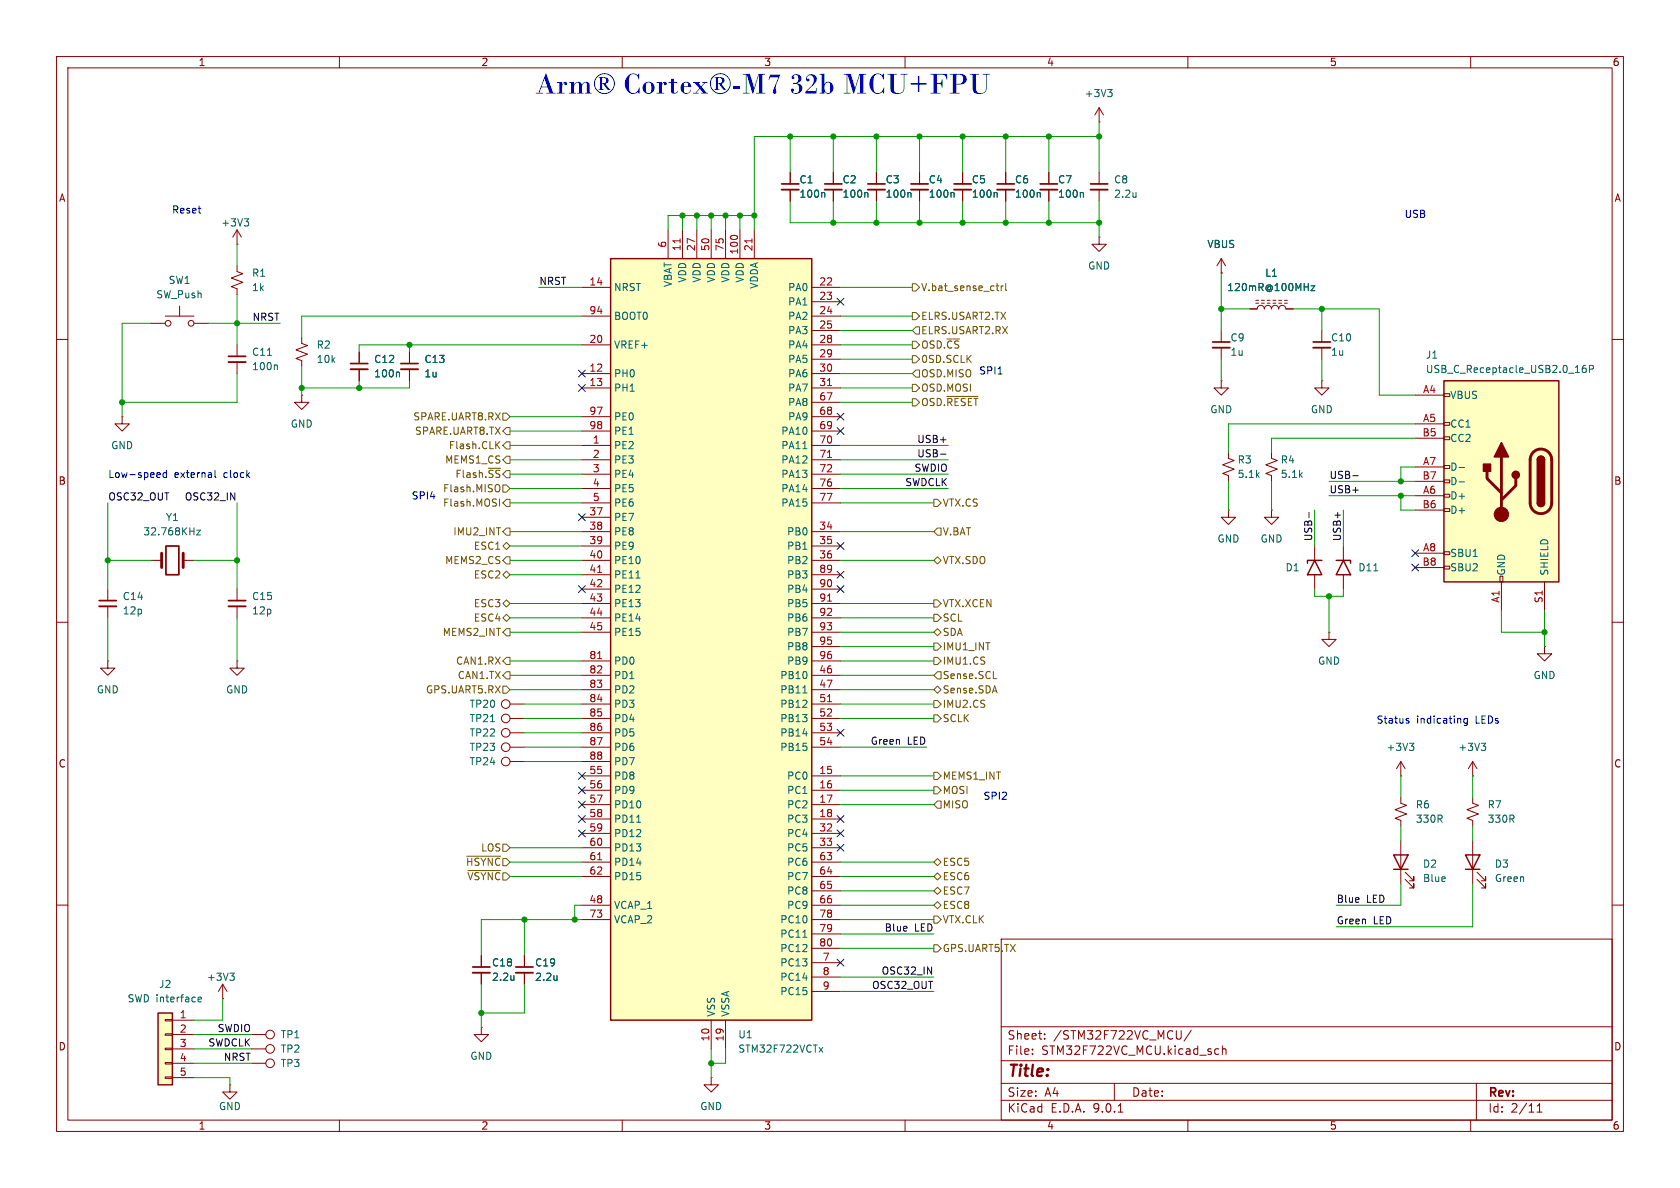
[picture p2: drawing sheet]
<svg xmlns="http://www.w3.org/2000/svg" width="297mm" height="210mm" viewBox="0 0 297 210" stroke-linecap="round" stroke-linejoin="round" font-family="sans-serif">
<g fill="none" stroke="#840000" stroke-width=".18">
<path d="M10 10h277v190h-277zM12 12h273v186h-273zM60 10v2M110 10v2M160 10v2M210 10v2M260 10v2M215.9 58.4v2.1M10 60h2M53.3 69.9v1.2h1.3l-1.3 1.3-1.2-1.3h1.2M53.3 69.9h.1M63.5 62.2v2.1"/>
<path d="M63.5 65.3v2M72.4 62.2v2.1M72.4 65.3v2M215.9 67.3v1.3h1.3l-1.3 1.3-1.3-1.3h1.3M215.9 67.3h.1M215.9 61.5v2M285 60h2M10 110h2M273 114.3v1.3h1.3l-1.3 1.2-1.2-1.2h1.2M273 114.3h.1M285 110h2M260.3 141v1l1.1 .4-2.1 .7 2.1 .8-2.1 .8 1 .3v1.1"/>
<path d="M260.3 148.6v7.6M261.1 155.4l1.5 1.6v-.8v.8h-.7M261.1 154.2l1.5 1.5v-.8v.8h-.7M10 160h2M177 166h108v32h-108zM285 160h2M44.4 185.4h2.6M60 198v2M110 198v2M160 198v2M177 194.5h108M177 191.5h108"/>
<path d="M177 187.5h108M177 181.5h108M182.5 186.3v.1M182.5 185.5v.1M184.7 183.6v.1M184.7 182.8v.1M197 191.5v3M197.7 196.6h.8M208.8 182.2v1.2l-.1 .2-.5 .1M210 198v2M210.6 182.1l-1.3 2M214.8 186.3l.2 .1 .5-.1"/>
<path d="M215.5 185.5l-.5-.1-.2 .1M216.1 185.5l.2-.1 .4 .1v.9M216.1 184.9v1.5M260 198v2M261 191.5v6.5M271.7 196.6h.9M271.7 195.5l.5-.4v1.5"/>
<circle cx="47.8" cy="185.4" r=".76"/>
</g>
<path d="M62 64.3h3M70.9 64.3h3M214.4 60.5h3" fill="none" stroke="#840000" stroke-width=".3"/>
<path d="M62 65.3h3M70.9 65.3h3M214.4 61.5h3" fill="none" stroke="#840000" stroke-width=".33"/>
<path d="M70.4 65.8l.2 .2v.6" fill="none" stroke="#006464" stroke-width=".18"/>
<path d="M259.1 151.1h2.5l-1.3 2.6zM259.1 153.7h2.5" fill="none" stroke="#840000" stroke-width=".25"/>
<path d="M107.9 45.7h35.6v134.6h-35.6z" fill="#ffffc2"/>
<path d="M107.9 45.7h35.6v134.6h-35.6zM236.2 99.1h2.6v.5M237.5 99.1l1.3 2.5h-2.6z" fill="none" stroke="#840000" stroke-width=".25"/>
<g fill="none" stroke="#840000" stroke-width=".18">
<path d="M147.3 30.5v2M147.3 33.5v2.1M154.9 30.5v2M154.9 33.5v2.1M102.9 50.8h5M102.9 55.9h5M118.1 40.6v5.1M120.6 40.6v5.1M123.2 40.6v5.1M125.7 40.6v5.1M128.3 40.6v5.1M130.8 40.6v5.1"/>
<path d="M133.3 40.6v5.1M143.5 50.8h5.1M143.5 55.9h5.1M143.5 53.3h5.1M143.5 58.4h5.1M233.7 58.4v2.1M102.9 61h5M102.9 66h5M102.9 68.6h5M102.9 73.7h5M102.9 76.2h5M102.9 78.7h5"/>
<path d="M143.5 61h5.1M143.5 66h5.1M143.5 68.6h5.1M143.5 73.7h5.1M143.5 76.2h5.1M143.5 78.7h5.1M143.5 63.5h5.1M143.5 71.1h5.1M233.7 67.3v1.3h1.2l-1.2 1.3-1.3-1.3h1.3M233.7 67.3h.1M233.7 61.5v2M102.9 81.3h5"/>
<path d="M102.9 83.8h5M102.9 86.4h5M102.9 88.9h5M102.9 91.4h5M102.9 94h5M102.9 96.5h5M102.9 99.1h5M143.5 81.3h5.1M143.5 83.8h5.1M143.5 86.4h5.1M143.5 88.9h5.1M143.5 94h5.1"/>
<path d="M143.5 96.5h5.1M143.5 99.1h5.1M217.2 90.2v1.2h1.2l-1.2 1.3-1.3-1.3h1.3M217.2 90.2h.1M224.8 90.2v1.2h1.3l-1.3 1.3-1.3-1.3h1.3M224.8 90.2h.1M237.5 96.5v2.6M102.9 101.6h5M102.9 104.1h5M102.9 106.7h5M102.9 109.2h5M102.9 111.8h5"/>
<path d="M102.9 116.8h5M102.9 119.4h5M143.5 101.6h5.1M143.5 104.1h5.1M143.5 106.7h5.1M143.5 109.2h5.1M143.5 111.8h5.1M143.5 116.8h5.1M143.5 119.4h5.1M143.5 114.3h5.1M237.5 101.6v2.5M90.2 124.5h2.5"/>
<path d="M90.2 129.5h2.5M90.2 134.6h2.5M102.9 121.9h5M102.9 124.5h5M102.9 127h5M102.9 129.5h5M102.9 132.1h5M102.9 134.6h5M102.9 137.2h5M102.9 139.7h5M143.5 121.9h5.1M143.5 124.5h5.1"/>
<path d="M143.5 127h5.1M143.5 129.5h5.1M143.5 132.1h5.1M143.5 137.2h5.1M143.5 139.7h5.1M247.6 137.2h.1M247.6 134.6l-.7 1.3M247.6 134.6l.8 1.3M247.6 134.6v2.6M102.9 142.2h5M102.9 144.8h5M102.9 147.3h5"/>
<path d="M102.9 149.9h5M102.9 152.4h5M102.9 154.9h5M143.5 142.2h5.1M143.5 144.8h5.1M143.5 147.3h5.1M143.5 149.9h5.1M143.5 152.4h5.1M143.5 154.9h5.1M143.5 157.5h5.1M102.9 160h5M102.9 162.6h5"/>
<path d="M143.5 160h5.1M143.5 162.6h5.1M143.5 165.1h5.1M143.5 167.6h5.1M143.5 170.2h5.1M143.5 172.7h5.1M143.5 175.3h5.1M125.7 180.3v5.1M128.3 180.3v5.1"/>
<circle cx="89.4" cy="129.5" r=".76"/>
<circle cx="89.4" cy="134.6" r=".76"/>
<circle cx="89.4" cy="124.5" r=".76"/>
</g>
<path d="M153.2 34l.2 .2v.7M160.9 34l.2 .2v.7M141.9 79.3h.8M112.4 102.2h.8M242.9 100.9h.7M141.9 122.5h.8M249.2 131.4h.7l-.4 .5M249.7 131.9l.2 .2v.3l-.2 .3M112.5 145.4h.8M141.9 165.7h.8M144.8 185.2l.7 .8M145.5 185.2l-.7 .8" fill="none" stroke="#006464" stroke-width=".18"/>
<path d="M120.2 42.2v.7M132.9 42.2v.7M146.3 68.2h.7M146.3 80.9h.7M105.7 101.2h.7M105.7 116.4h.7M146.3 106.3h.7M146.3 124h.7M105.7 152h.7" fill="none" stroke="#a90000" stroke-width=".18"/>
<path d="M145.8 32.5h3M153.4 32.5h3.1M232.2 60.5h3" fill="none" stroke="#840000" stroke-width=".3"/>
<path d="M145.8 33.5h3M153.4 33.5h3.1M232.2 61.5h3" fill="none" stroke="#840000" stroke-width=".33"/>
<path d="M255.3 67.3h20.3v35.6h-20.3z" fill="#ffffc2"/>
<g fill="none" stroke="#840000" stroke-width=".18">
<path d="M194.3 19.1v2.5M194.3 19.1l-.8 1.2M194.3 19.1l.8 1.2M139.7 30.5v2M139.7 33.5v2.1M162.6 30.5v2M162.6 33.5v2.1M170.2 30.5v2M170.2 33.5v2.1M177.8 30.5v2M177.8 33.5v2.1M185.4 30.5v2"/>
<path d="M185.4 33.5v2.1M194.3 21.6h.1M194.3 30.5v2M194.3 33.5v2.1M26.7 57.2h2.5M29.2 55.9h5.1M31.7 54.1v1.8M34.3 57.2h2.5M41.9 47v1l1 .4-2 .7 2 .8-2 .8 1 .4v1M41.9 43.2h.1M41.9 40.6v2.6M41.9 40.6l-.8 1.3"/>
<path d="M41.9 40.6l.8 1.3M53.3 59.7v1l1.1 .4-2.1 .7 2.1 .8-2.1 .8 1 .4v1M215.9 48.3h.1M215.9 45.7l-.8 1.3M215.9 45.7l.8 1.3M215.9 45.7v2.6M221 54.6h1.2a.64 .64 0 0 1 .7-.6 .64 .64 0 0 1 .6 .6 .64 .64 0 0 1 .7-.6 .64 .64 0 0 1 .6 .6 .64 .64 0 0 1 .6-.6 .64 .64 0 0 1 .7 .6 .64 .64 0 0 1 .6-.6 .64 .64 0 0 1 .6 .6h1.3M222 53.6h.5M222 53.1h.5M223 53.6h.5M223 53.1h.5M224 53.6h.5"/>
<path d="M224 53.1h.5M225 53.6h.6M225 53.1h.6M226.1 53.6h.5M226.1 53.1h.5M227.1 53.6h.5M227.1 53.1h.5M21.6 73.7v1.2h1.3l-1.3 1.3-1.3-1.3h1.3M21.6 73.7h.1M41.9 61v2M41.9 64v2M250.2 69.9h5.1"/>
<path d="M250.2 74.9h5.1M250.2 77.5h5.1M255.3 69.6h1v.5h-1zM255.3 74.7h1v.5h-1zM255.3 77.2h1v.5h-1zM26.7 99.1h1.9M32.4 99.1h1.9M217.2 80v1l1 .4-2 .8 2 .7-2 .8 1 .4v1M224.8 80v1l1 .4-2 .8 2 .7-2 .8 1 .4v1M232.4 96.5v2.6M250.2 82.6h5.1M250.2 85.1h5.1"/>
<path d="M250.2 87.6h5.1M250.2 90.2h5.1M250.2 97.8h5.1M255.3 82.3h1v.5h-1zM255.3 84.8h1v.5h-1zM255.3 87.4h1v.5h-1zM255.3 89.9h1v.5h-1zM255.3 97.5h1v.5h-1zM19 116.8v1.3h1.3l-1.3 1.3-1.2-1.3h1.2M19 116.8h.1M19 104.1v2.1M19 107.2v2"/>
<path d="M41.9 116.8v1.3h1.3l-1.3 1.3-1.3-1.3h1.3M41.9 116.8h.1M41.9 104.1v2.1M41.9 107.2v2M232.4 101.6v2.5M234.9 111.8v1.2h1.3l-1.3 1.3-1.2-1.3h1.2M234.9 111.8h.1M250.2 100.3h5.1M255.3 100.1h1v.5h-1zM265.2 101.9h.5v1h-.5zM265.4 102.9v5.1M273 102.9v5.1"/>
<path d="M90.2 127h2.5M90.2 132.1h2.5M260.3 137.2h.1M260.3 134.6l-.7 1.3M260.3 134.6l.8 1.3M260.3 134.6v2.6M247.6 141v1l1.1 .4-2.1 .7 2.1 .8-2.1 .8 1 .3v1.1M247.6 148.6v7.6M248.4 155.4l1.5 1.6v-.8v.8h-.7M248.4 154.2l1.5 1.5v-.8v.8h-.7M92.7 168.9v2M92.7 172v2"/>
<path d="M40.6 191.8v1.2h1.3l-1.3 1.3-1.2-1.3h1.2M40.6 191.8h.1M125.7 190.5v1.3h1.3l-1.3 1.2-1.2-1.2h1.2M125.7 190.5h.1"/>
<circle cx="29.7" cy="57.2" r=".51"/>
<circle cx="33.8" cy="57.2" r=".51"/>
<circle cx="89.4" cy="127" r=".76"/>
<circle cx="89.4" cy="132.1" r=".76"/>
</g>
<path d="M255.3 67.3h20.3v35.6h-20.3zM232.4 99.1l1.3 2.5h-2.6zM233.7 99.1h-2.6v.5M271.8 81.3a.64 .64 0 0 1 .6-.7 .64 .64 0 0 1 .6 .7M271.8 88.9a.64 .64 0 0 0 .6 .6 .64 .64 0 0 0 .6-.6M246.4 151.1h2.5l-1.3 2.6zM246.4 153.7h2.5" fill="none" stroke="#840000" stroke-width=".25"/>
<path d="M271.1 79.9a1.91 1.91 0 0 1 2-.4 1.91 1.91 0 0 1 1.2 1.8v7.6a1.91 1.91 0 0 1-1.9 1.9 1.91 1.91 0 0 1-1.9-1.9v-7.8l.2-.6zM28.6 97.8v2.5M32.4 97.8v2.5M262.9 83.3v1.3l2.5 2.5M265.4 80.8v10.1M268 84.6v1.3l-2.6 2.5" fill="none" stroke="#840000" stroke-width=".51"/>
<g fill="#840000" stroke="#840000" stroke-width=".25">
<path d="M271.8 81.3h1.2v7.6h-1.2z"/>
<path d="M272 80.8a.64 .64 0 0 1 .7-.1 .64 .64 0 0 1 .3 .6h-1.2z"/>
<path d="M271.8 88.9h1.2a.64 .64 0 0 1-.6 .6 .64 .64 0 0 1-.6-.6z"/>
<path d="M265.4 78.2l1.3 2.6h-2.5z"/>
<path d="M262.3 82h1.2v1.3h-1.2z"/>
<circle cx="268" cy="83.9" r=".63"/>
</g>
<circle cx="265.4" cy="90.9" r="1.27" fill="#840000" stroke="#840000" stroke-width=".18"/>
<g fill="none" stroke="#006464" stroke-width=".18">
<path d="M195.8 15.8h.8l-.4 .5M196.4 16.3l.2 .2v.3l-.2 .3M43.2 38.7h.8l-.5 .5M43.7 39.2l.3 .2v.3l-.3 .2M145.6 34l.2 .2v.7M168.5 34l.2 .2v.7M176.1 34l.2 .2v.7M183.7 34l.2 .2v.7M191.3 34l.2 .2v.7M200.8 34v.9M200.8 34.8h.1M231.8 50.5h.6l-.6 .9h.6"/>
<path d="M47.3 62.8h.7M48.9 64.5l.1 .2v.7M280.3 64.6h-.3a.86 .86 0 0 0 0 1.3l.4-.2v-.4l-.2-.2h-.4l-.1 .2M281 65.3l.6-.1 .1-.2v-.3l-.7-.1v1.3M34.8 93.7h.6l-.6 .9h.6M258 82.6h.9M258 85.2h.9M86.7 127.6h.7M261.9 131.4h.7l-.4 .5M262.4 131.9l.2 .2v.3l-.2 .3M98.5 172.5v.8M98.5 173.2h-.1"/>
</g>
<path d="M138.2 32.5h3M161 32.5h3.1M168.7 32.5h3M176.3 32.5h3M183.9 32.5h3M192.8 32.5h3M40.4 63h3M29.3 96.5h2.3v5.1h-2.3zM17.5 106.2h3.1M40.4 106.2h3M91.2 170.9h3" fill="none" stroke="#840000" stroke-width=".3"/>
<path d="M138.2 33.5h3M161 33.5h3.1M168.7 33.5h3M176.3 33.5h3M183.9 33.5h3M192.8 33.5h3M40.4 64h3M17.5 107.2h3.1M40.4 107.2h3M91.2 172h3" fill="none" stroke="#840000" stroke-width=".33"/>
<path d="M27.9 179.1h2.6v12.7h-2.6z" fill="#ffffc2"/>
<path d="M27.9 179.1h2.6v12.7h-2.6z" fill="none" stroke="#840000" stroke-width=".25"/>
<g fill="none" stroke="#840000" stroke-width=".18">
<path d="M194.3 41.9v1.3h1.3l-1.3 1.3-1.3-1.3h1.3M194.3 41.9h.1M39.4 176.5h.1M39.4 174l-.8 1.3M39.4 174l.7 1.3M39.4 174v2.5M85.1 168.9v2M85.1 172v2M29.2 180.2h1.3v.3h-1.3zM29.2 182.8h1.3v.2h-1.3zM29.2 185.3h1.3v.2h-1.3zM29.2 187.8h1.3v.3h-1.3z"/>
<path d="M29.2 190.4h1.3v.2h-1.3zM30.5 180.3h3.8M30.5 182.9h3.8M30.5 185.4h3.8M30.5 188h3.8M30.5 190.5h3.8M44.4 182.9h2.6M44.4 188h2.6M85.1 181.6v1.3h1.3l-1.3 1.3-1.3-1.3h1.3M85.1 181.6h.1"/>
<circle cx="47.8" cy="182.9" r=".76"/>
<circle cx="47.8" cy="188" r=".76"/>
</g>
<path d="M35 176.7l.6-.1v-.3h-.4l-.2 .1 .1 .6h.5M40.6 172h.8l-.4 .5M41.2 172.5l.2 .3v.3l-.2 .2M90.8 172.5v.8M90.8 173.2h.1" fill="none" stroke="#006464" stroke-width=".18"/>
<path d="M83.6 170.9h3" fill="none" stroke="#840000" stroke-width=".3"/>
<path d="M83.6 172h3" fill="none" stroke="#840000" stroke-width=".33"/>
<g fill="none" stroke="#725600" stroke-width=".18">
<path d="M161.3 50.2h.6l.7 .6-.7 .6h-.6zM161.3 55.2h.6l.7 .7-.7 .6h-.6zM161.9 57.8h.7v1.3h-.7l-.6-.7zM176.1 50.5h.5M176.3 51.3l.3 .1M177 50.5v.9M177.4 50.5l-.4 .3M177.8 50.1v1.1l.2 .2M87.8 78.6l.6 .7M88.4 78l-.8 .8M88.9 73h.6l.7 .7-.7 .6h-.6zM88.9 76.2l.6-.6h.7v1.2h-.7z"/>
<path d="M89.5 78.1h.7v1.3h-.7l-.6-.7zM161.3 60.3h.6l.7 .7-.7 .6h-.6zM161.3 70.5h.6l.7 .6-.7 .7h-.6zM161.3 67.9h.6l.7 .7-.7 .6h-.6zM161.3 62.9h.6l.7 .6-.7 .6h-.6zM161.9 65.4h.7v1.3h-.7l-.6-.7zM167.4 70.1h5.5M88.1 85.7h.1a.81 .81 0 0 1-.1 1.2M88.3 88.2v1.3M88.9 94l.6-.7h.7v1.3h-.7zM88.9 81.3l.6-.7h.7v1.3h-.7zM88.9 85.7h.6l.7 .7-.7 .6h-.6z"/>
<path d="M88.9 96.5l.6-.6 .7 .6-.7 .7zM89.5 98.4h.7v1.3h-.7l-.6-.6zM89.5 88.3h.7v1.2h-.7l-.6-.6zM165.1 88.3h.6l.7 .6-.7 .6h-.6zM165.1 99.1l.6-.7 .7 .7-.7 .6zM165.7 93.3h.7v1.3h-.7l-.6-.6zM88.9 109.2l.6-.6 .7 .6-.7 .7zM88.9 116.8l.6-.6h.7v1.3h-.7zM88.9 106.7l.6-.7 .7 .7-.7 .6zM88.9 101.6l.6-.6 .7 .6-.7 .6zM89.5 118.7h.7v1.3h-.7l-.6-.6zM89.5 111.1h.7v1.3h-.7l-.6-.6z"/>
<path d="M165.1 108.6h.6l.7 .6-.7 .7h-.6zM165.1 106h.6l.7 .7-.7 .6h-.6zM165.1 113.7h.6l.7 .6-.7 .6h-.6zM165.1 116.2h.6l.7 .6-.7 .7h-.6zM165.7 111.1l.7 .7-.7 .6-.6-.6zM165.7 118.7h.7v1.3h-.7l-.6-.6zM175.6 120h.6M88.9 121.3h.6l.7 .6-.7 .7h-.6zM165.1 121.9l.6-.6 .7 .6-.7 .7zM165.1 123.8h.6l.7 .7-.7 .6h-.6zM165.1 126.4h.6l.7 .6-.7 .6h-.6zM165.1 136.5h.6l.7 .7-.7 .6h-.6z"/>
<path d="M165.1 139.1h.6l.7 .6-.7 .6h-.6zM82.5 151.4h6M82.7 153.9h5.8M88.9 149.2h.6l.7 .7-.7 .6h-.6zM165.1 154.9l.6-.6 .7 .6-.7 .7zM165.1 157.5l.6-.7 .7 .7-.7 .6zM165.1 152.4l.6-.6 .7 .6-.7 .6zM165.7 141.6h.7v1.3h-.7l-.6-.7zM165.1 167h.6l.7 .6-.7 .7h-.6zM165.1 160l.6-.6 .7 .6-.7 .7zM165.1 161.9h.6l.7 .7-.7 .6h-.6z"/>
</g>
<path d="M166.3 80.3h.9M231.4 90.6v.9M239.2 84.1h.9" fill="none" stroke="#0f0f0f" stroke-width=".18"/>
<g fill="none" stroke="#009600" stroke-width=".18">
<path d="M120.6 38.1v2.5M123.2 38.1v2.5M125.7 38.1v2.5M128.3 38.1v2.5M130.8 38.1v2.5M133.3 38.1h-15.2v2.5M139.7 24.1v6.4M139.7 35.6v3.8h54.6M147.3 24.1v6.4M147.3 35.6v3.8M154.9 24.1v6.4M154.9 35.6v3.8"/>
<path d="M162.6 24.1v6.4M162.6 35.6v3.8M170.2 24.1v6.4M170.2 35.6v3.8M177.8 24.1v6.4M177.8 35.6v3.8M185.4 24.1v6.4M185.4 35.6v3.8M194.3 24.1h-61v16.5M194.3 21.6v8.9M194.3 35.6v6.3M26.7 57.2h-5.1v16.5"/>
<path d="M36.8 57.2h12.7M41.9 43.2v3.8M41.9 52.1v8.9M95.2 50.8h7.7M102.9 55.9h-49.6v3.8M148.6 55.9h12.7M148.6 50.8h12.7M148.6 58.4h12.7M215.9 54.6h5.1M215.9 48.3v10.1M228.6 54.6h15.2v15.3h6.4M233.7 54.6v3.8"/>
<path d="M41.9 66v5.1h-20.3M53.3 64.8v5.1M63.5 67.3v1.3M72.4 67.3v1.3h-19.1M72.4 61v1.2M90.2 73.7h12.7M90.2 78.7h12.7M90.2 76.2h12.7M102.9 61h-39.4v1.2M148.6 63.5h12.7M148.6 61h12.7M148.6 68.6h12.7"/>
<path d="M148.6 78.7h19M148.6 71.1h12.7M148.6 66h12.7M215.9 63.5v3.8M233.7 63.5v3.8M250.2 77.5h-25.4v2.5M250.2 74.9h-33v5.1M19 99.1h7.7M19 88.9v15.2M34.3 99.1h7.6M41.9 88.9v15.2M90.2 86.4h12.7"/>
<path d="M90.2 94h12.7M90.2 88.9h12.7M90.2 99.1h12.7M90.2 83.8h12.7M90.2 96.5h12.7M90.2 81.3h12.7M148.6 86.4h19M148.6 94h16.5M148.6 88.9h16.5M148.6 99.1h16.5M148.6 83.8h19M148.6 81.3h19"/>
<path d="M217.2 85.1v5.1M224.8 85.1v5.1M232.4 90.2v6.3M234.9 85.1h15.3M234.9 87.6h15.3M237.5 90.2v6.3M247.6 87.6v2.6h2.6M250.2 82.6h-2.6v2.5M19 109.2v7.6M41.9 109.2v7.6M90.2 111.8h12.7M90.2 109.2h12.7"/>
<path d="M90.2 106.7h12.7M90.2 119.4h12.7M90.2 116.8h12.7M90.2 101.6h12.7M148.6 111.8h16.5M148.6 109.2h16.5M148.6 106.7h16.5M148.6 119.4h16.5M148.6 116.8h16.5M148.6 114.3h16.5M232.4 104.1v1.3h5.1v-1.3M234.9 105.4v6.4"/>
<path d="M265.4 108v3.8h7.6M273 108v6.3M90.2 121.9h12.7M92.7 127h10.2M92.7 124.5h10.2M92.7 129.5h10.2M92.7 134.6h10.2M92.7 132.1h10.2M148.6 127h16.5M148.6 124.5h16.5M148.6 132.1h15.2M148.6 121.9h16.5"/>
<path d="M148.6 139.7h16.5M148.6 137.2h16.5M247.6 137.2v3.8M260.3 137.2v3.8M90.2 154.9h12.7M90.2 152.4h12.7M90.2 149.9h12.7M148.6 154.9h16.5M148.6 157.5h16.5M148.6 142.2h16.5M148.6 152.4h16.5M247.6 156.2v3.8h-11.4"/>
<path d="M247.6 146.1v2.5M260.3 146.1v2.5M260.3 156.2v7.6h-24.1M39.4 176.5v3.8h-5.1M85.1 174v7.6M92.7 162.6v6.3M92.7 174v5.1h-7.6M102.9 160h-1.3v2.6M102.9 162.6h-17.8v6.3M148.6 160h16.5M148.6 172.7h16.5M148.6 175.3h16.5"/>
<path d="M148.6 162.6h16.5M148.6 167.6h16.5M148.6 165.1h16.5M34.3 188h10.1M34.3 190.5h6.3v1.3M34.3 185.4h10.1M34.3 182.9h10.1M125.7 185.4v5.1M128.3 185.4v2.6h-2.6"/>
</g>
<g fill="none" stroke="#000084" stroke-width=".18">
<path d="M148 52.7l1.2 1.2M149.2 52.7l-1.2 1.2M102.3 65.4l1.2 1.2M102.3 68l1.2 1.2M103.5 65.4l-1.2 1.2M103.5 68l-1.2 1.2M148 73.1l1.2 1.2M148 75.6l1.2 1.2M149.2 73.1l-1.2 1.2M149.2 75.6l-1.2 1.2M102.3 90.8l1.2 1.2M103.5 90.8l-1.2 1.2"/>
<path d="M148 95.9l1.2 1.2M149.2 95.9l-1.2 1.2M249.6 97.2l1.2 1.2M249.6 99.7l1.2 1.2M250.8 97.2l-1.2 1.2M250.8 99.7l-1.2 1.2M102.3 103.5l1.2 1.2M103.5 103.5l-1.2 1.2M148 103.5l1.2 1.2M148 101l1.2 1.2M149.2 101l-1.2 1.2M149.2 103.5l-1.2 1.2"/>
<path d="M102.3 139.1l1.2 1.2M102.3 136.6l1.2 1.2M103.5 139.1l-1.2 1.2M103.5 136.6l-1.2 1.2M148 128.9l1.2 1.2M149.2 128.9l-1.2 1.2M102.3 141.6l1.2 1.2M102.3 144.2l1.2 1.2M102.3 146.7l1.2 1.2M103.5 141.6l-1.2 1.2M103.5 144.2l-1.2 1.2M103.5 146.7l-1.2 1.2"/>
<path d="M148 144.2l1.2 1.2M148 149.3l1.2 1.2M148 146.7l1.2 1.2M149.2 144.2l-1.2 1.2M149.2 149.3l-1.2 1.2M149.2 146.7l-1.2 1.2M148 169.6l1.2 1.2M149.2 169.6l-1.2 1.2"/>
</g>
<g fill="#0000c2">
<path d="M96.5 13l1.3 3.4h.4v.1h-1.6v-.1h.5l-.3-.9h-1.1l-.4 .9h.7v.1h-1.3v-.1h.5l.4-1.1h1.2l-.5-1.4-.6 1.4h-.1z"/>
<path d="M98.4 14.5h1v.5a.49 .49 0 0 1 .3-.5 .49 .49 0 0 1 .5 .2 .27 .27 0 0 1-.2 .4 .27 .27 0 0 1-.2-.4l-.4 .4v1.3h.4v.1h-1.4v-.1h.5v-1.8h-.5z"/>
<path d="M100.6 14.5h.9v.5a.72 .72 0 0 1 .7-.5 .72 .72 0 0 1 .7 .5 .71 .71 0 0 1 .8-.5 .71 .71 0 0 1 .6 .9v1h.3v.1h-1.2v-.1h.3v-1.7a.49 .49 0 0 0-.5 0 .49 .49 0 0 0-.3 .4v1.3h.3v.1h-1.2v-.1h.4l-.1-1.7a.51 .51 0 0 0-.5 0 .51 .51 0 0 0-.3 .5v1.2h.3v.1h-1.2v-.1h.4v-1.8h-.4z"/>
<path d="M105.8 13.6h1a.6 .6 0 0 1 .8 .5 .6 .6 0 0 1-.6 .7l.9 1.1h-.5l-.8-1.1h-.2l.1 .9 .3 .2h-1l.3-.3-.1-1.8h.4v.9a.52 .52 0 0 0 .8-.4 .52 .52 0 0 0-.8-.5h-.4z"/>
<path d="M105.5 13.5a1.84 1.84 0 0 1 3 .4 1.84 1.84 0 0 1-1.2 2.7 1.84 1.84 0 0 1-2.3-1.8h.2a1.69 1.69 0 0 0 2.4 1.5 1.69 1.69 0 0 0 .2-2.9 1.69 1.69 0 0 0-2.6 1.1v.3h-.2l.1-.6z"/>
<path d="M111.1 13.3a1.18 1.18 0 0 1 1.6 0l.3-.3v1.1h-.1a.87 .87 0 0 0-1-1 .87 .87 0 0 0-.7 1.1v1.1a.87 .87 0 0 0 .6 1.2 .87 .87 0 0 0 1.1-.7l.1-.3h.1v1.1l-.3-.3a1.47 1.47 0 0 1-1.7 0 1.47 1.47 0 0 1-.6-1.5l.1-.8z"/>
<path d="M113.9 14.8a1.07 1.07 0 0 1 1.7 .2 1.07 1.07 0 0 1-.7 1.5 1.07 1.07 0 0 1-1.3-1h.6v.5a.48 .48 0 0 0 .5 .5 .48 .48 0 0 0 .4-.6v-.8a.48 .48 0 0 0-.4-.5 .48 .48 0 0 0-.5 .5v.4h-.6z"/>
<path d="M116.1 14.5h.9v.5a.49 .49 0 0 1 .3-.5 .49 .49 0 0 1 .6 .2 .27 .27 0 0 1-.3 .4 .27 .27 0 0 1-.2-.4l-.3 .4-.1 1.3h.4v.1h-1.3v-.1h.4v-1.8h-.4z"/>
<path d="M118.6 14l.5-.1v.6h.6v.1h-.6v1.6a.33 .33 0 0 0 .4 .2 .33 .33 0 0 0 .3-.3h.1a.64 .64 0 0 1-.7 .5 .64 .64 0 0 1-.6-.7v-1.3h-.4v-.1h.4z"/>
<path d="M120.6 14.8a.91 .91 0 0 1 1-.3 .91 .91 0 0 1 .6 .9h-1.3v.5a.6 .6 0 0 0 .6 .6 .6 .6 0 0 0 .6-.7h.1a1 1 0 0 1-1.4 .7 1 1 0 0 1-.3-1.6h.4v.3h.7l.1-.2a.39 .39 0 0 0-.4-.4 .39 .39 0 0 0-.4 .3h-.4z"/>
<path d="M122.5 14.5h1.3v.1h-.4l.6 .7 .5-.7h-.4v-.1h1v.1h-.4l-.7 .8 .9 1h.3v.1h-1.2v-.1h.3l-.6-.7-.6 .7h.4v.1h-1v-.1h.4l.7-.8-.8-1h-.3z"/>
<path d="M126.3 13.6h1a.6 .6 0 0 1 .8 .5 .6 .6 0 0 1-.6 .7l.9 1.1h-.5l-.8-1.1h-.2l.1 .9 .2 .2h-.9l.2-.3v-1.8h.4v.9a.52 .52 0 0 0 .8-.4 .52 .52 0 0 0-.8-.5h-.4z"/>
<path d="M126 13.5a1.84 1.84 0 0 1 2.9 .4 1.84 1.84 0 0 1-1.1 2.7 1.84 1.84 0 0 1-2.3-1.8h.2a1.69 1.69 0 0 0 2.4 1.5 1.69 1.69 0 0 0 .2-2.9 1.69 1.69 0 0 0-2.6 1.1v.3h-.2l.1-.6z"/>
<path d="M129.7 15.2h1.1v.5h-1.1z"/>
<path d="M131.3 13.1h1.3l.7 2.4 .8-2.4h1.2v.1h-.5v3.2h.5v.1h-1.6v-.1h.5v-3.3l-1.1 3.4h-.1l-1-3.4v3.3h.5v.1h-1.2v-.1h.5v-3.2h-.5z"/>
<path d="M136.1 13.2h1.9l-.4 .9a2.71 2.71 0 0 0-.4 2.3 .32 .32 0 0 1-.4 .2 .32 .32 0 0 1-.2-.4l1-2.5h-1.4l-.2 .4h-.1z"/>
</g>
<path d="M176.4 66.1h.8M28.2 83.6l.1 .3-.6 .1M28.3 84.3l-.1 .1M29.4 83.1v1.3M29.4 83.6h-.3l-.3 .2 .1 .5h.5M38 83.1v1.1l.2 .2M248.8 127.4l.3 .1v.2l-.2 .1h-.2M248.8 127l.3 .1M259.4 127.1l-.4-.1-.2 .2 .1 .6h.5M259.4 127v1l-.2 .3-.3-.1" fill="none" stroke="#0000c2" stroke-width=".18"/>
<g fill="none" stroke="#006464" stroke-width=".18">
<path d="M145.6 34l.2 .2v.7M153.2 34l.2 .2v.7M160.9 34l.2 .2v.7M168.5 34l.2 .2v.7M176.1 34l.2 .2v.7M183.7 34l.2 .2v.7M191.3 34l.2 .2v.7M231.8 50.5h.6l-.6 .9h.6M70.4 65.8l.2 .2v.6M90.8 172.5v.8M90.8 173.2h.1M98.5 172.5v.8"/>
<path d="M98.5 173.2h-.1"/>
</g>
<g fill="none" stroke="#840000" stroke-width=".18">
<path d="M139.7 30.5v2M139.7 33.5v2.1M147.3 30.5v2M147.3 33.5v2.1M154.9 30.5v2M154.9 33.5v2.1M162.6 30.5v2M162.6 33.5v2.1M170.2 30.5v2M170.2 33.5v2.1M177.8 30.5v2M177.8 33.5v2.1"/>
<path d="M185.4 30.5v2M185.4 33.5v2.1M215.9 48.3h.1M221 54.6h1.2M227.3 54.6h1.3M63.5 62.2v2.1M63.5 65.3v2M72.4 62.2v2.1M72.4 65.3v2M85.1 168.9v2M85.1 172v2M92.7 168.9v2"/>
<path d="M92.7 172v2"/>
</g>
<g fill="#009600" stroke="#009600" stroke-width=".18">
<circle cx="247.6" cy="85.1" r=".46"/>
<circle cx="247.6" cy="87.6" r=".46"/>
<circle cx="273" cy="111.8" r=".46"/>
<circle cx="177.8" cy="39.4" r=".46"/>
<circle cx="162.6" cy="39.4" r=".46"/>
<circle cx="170.2" cy="39.4" r=".46"/>
<circle cx="185.4" cy="39.4" r=".46"/>
<circle cx="194.3" cy="24.1" r=".46"/>
<circle cx="194.3" cy="39.4" r=".46"/>
<circle cx="147.3" cy="39.4" r=".46"/>
<circle cx="133.3" cy="38.1" r=".46"/>
<circle cx="154.9" cy="39.4" r=".46"/>
<circle cx="130.8" cy="38.1" r=".46"/>
<circle cx="128.3" cy="38.1" r=".46"/>
<circle cx="234.9" cy="105.4" r=".46"/>
<circle cx="233.7" cy="54.6" r=".46"/>
<circle cx="215.9" cy="54.6" r=".46"/>
<circle cx="139.7" cy="24.1" r=".46"/>
<circle cx="147.3" cy="24.1" r=".46"/>
<circle cx="170.2" cy="24.1" r=".46"/>
<circle cx="154.9" cy="24.1" r=".46"/>
<circle cx="177.8" cy="24.1" r=".46"/>
<circle cx="185.4" cy="24.1" r=".46"/>
<circle cx="162.6" cy="24.1" r=".46"/>
<circle cx="120.6" cy="38.1" r=".46"/>
<circle cx="72.4" cy="61" r=".46"/>
<circle cx="63.5" cy="68.6" r=".46"/>
<circle cx="125.7" cy="38.1" r=".46"/>
<circle cx="123.2" cy="38.1" r=".46"/>
<circle cx="41.9" cy="57.2" r=".46"/>
<circle cx="53.3" cy="68.6" r=".46"/>
<circle cx="21.6" cy="71.1" r=".46"/>
<circle cx="19" cy="99.1" r=".46"/>
<circle cx="92.7" cy="162.6" r=".46"/>
<circle cx="101.6" cy="162.6" r=".46"/>
<circle cx="125.7" cy="188" r=".46"/>
<circle cx="85.1" cy="179.1" r=".46"/>
<circle cx="41.9" cy="99.1" r=".46"/>
</g>
<text font-size="5.3" fill="#0000c2" x="139.5" y="18.2">32bMCU+FPU</text>
<text font-size="2.8" fill="#840000" x="178" y="190.9">Title:</text>
<g font-size="2.1" fill="#840000">
<text x="178" y="184">Sheet:</text>
<text x="186.2" y="184">/STM32F722VC_MCU/</text>
<text x="178" y="186.7">File:</text>
<text x="184.1" y="186.7">STM32F722VC_MCU.kicad_sch</text>
<text x="178" y="196.9">KiCad</text>
<text x="178" y="194.1">Size:</text>
<text x="184.7" y="194.1">A4</text>
<text x="185.7" y="196.9">E.D.A.</text>
<text x="193.3" y="196.9">9.0.1</text>
<text x="200" y="194.1">Date:</text>
<text x="263" y="194.3">Rev:</text>
<text x="263" y="196.9">Id:</text>
<text x="267.1" y="196.9">2/11</text>
</g>
<g font-size="1.8" fill="#840000">
<text x="35" y="11.9">1</text>
<text x="85" y="11.9">2</text>
<text x="135" y="11.9">3</text>
<text x="185" y="11.9">4</text>
<text x="235" y="11.9">5</text>
<text x="285" y="11.9">6</text>
<text x="10.3" y="35.9">A</text>
<text x="285.3" y="35.9">A</text>
<text x="10.3" y="85.9">B</text>
<text x="285.3" y="85.9">B</text>
<text x="10.3" y="135.9">C</text>
<text x="285.3" y="135.9">C</text>
<text x="10.3" y="185.9">D</text>
<text x="285.3" y="185.9">D</text>
<text x="35" y="199.9">1</text>
<text x="85" y="199.9">2</text>
<text x="135" y="199.9">3</text>
<text x="185" y="199.9">4</text>
<text x="235" y="199.9">5</text>
<text x="285" y="199.9">6</text>
</g>
<g font-size="1.8" fill="#006464">
<text x="191.7" y="17.4">+3V3</text>
<text x="141.2" y="32.6">C1</text>
<text x="141.2" y="35.2">100n</text>
<text x="148.9" y="32.6">C2</text>
<text x="148.9" y="35.2">100n</text>
<text x="156.5" y="32.6">C3</text>
<text x="156.5" y="35.2">100n</text>
<text x="164.1" y="32.6">C4</text>
<text x="164.1" y="35.2">100n</text>
<text x="171.7" y="32.6">C5</text>
<text x="171.7" y="35.2">100n</text>
<text x="179.3" y="32.6">C6</text>
<text x="179.3" y="35.2">100n</text>
<text x="187" y="32.6">C7</text>
<text x="187" y="35.2">100n</text>
<text x="196.9" y="32.6">C8</text>
<text x="196.9" y="35.2">2.2u</text>
<text x="39" y="40.2">+3V3</text>
<text x="192.3" y="47.9">GND</text>
<text x="213.3" y="44">VBUS</text>
<text x="27.5" y="52.9">SW_Push</text>
<text x="29.7" y="50.4">SW1</text>
<text x="44.5" y="49.1">R1</text>
<text x="44.5" y="51.7">1k</text>
<text x="108.5" y="51.7">NRST</text>
<text x="119" y="50.8" transform="rotate(-90 119 50.8)">VBAT</text>
<text x="121.5" y="50.1" transform="rotate(-90 121.5 50.1)">VDD</text>
<text x="124.1" y="50.1" transform="rotate(-90 124.1 50.1)">VDD</text>
<text x="126.6" y="50.1" transform="rotate(-90 126.6 50.1)">VDD</text>
<text x="129.1" y="50.1" transform="rotate(-90 129.1 50.1)">VDD</text>
<text x="131.7" y="50.1" transform="rotate(-90 131.7 50.1)">VDD</text>
<text x="134.2" y="51.1" transform="rotate(-90 134.2 51.1)">VDDA</text>
<text x="139.2" y="51.7">PA0</text>
<text x="216.9" y="51.7">120mR@100MHz</text>
<text x="223.6" y="49.1">L1</text>
<text x="108.5" y="56.7">BOOT0</text>
<text x="139.2" y="54.2">PA1</text>
<text x="139.2" y="56.7">PA2</text>
<text x="139.2" y="59.3">PA3</text>
<text x="44.5" y="65.6">100n</text>
<text x="44.5" y="63.1">C11</text>
<text x="55.9" y="61.8">R2</text>
<text x="55.9" y="64.4">10k</text>
<text x="66" y="64.4">C12</text>
<text x="74.9" y="64.4">C13</text>
<text x="108.5" y="61.8">VREF+</text>
<text x="139.2" y="61.8">PA4</text>
<text x="139.2" y="64.4">PA5</text>
<text x="217.4" y="60.6">C9</text>
<text x="217.4" y="63.1">1u</text>
<text x="235.2" y="63.1">1u</text>
<text x="235.2" y="60.6">C10</text>
<text x="252" y="63.6">J1</text>
<text x="66" y="66.9">100n</text>
<text x="74.9" y="66.9">1u</text>
<text x="108.5" y="66.9">PH0</text>
<text x="108.5" y="69.4">PH1</text>
<text x="139.2" y="66.9">PA6</text>
<text x="139.2" y="69.4">PA7</text>
<text x="139.2" y="72">PA8</text>
<text x="252" y="66.1">USB_C_Receptacle_USB2.0_16P</text>
<text x="256.3" y="70.7">VBUS</text>
<text x="51.3" y="75.8">GND</text>
<text x="108.5" y="74.5">PE0</text>
<text x="108.5" y="77.1">PE1</text>
<text x="138" y="77.1">PA10</text>
<text x="139.2" y="74.5">PA9</text>
<text x="213.9" y="73.3">GND</text>
<text x="231.6" y="73.3">GND</text>
<text x="256.3" y="75.8">CC1</text>
<text x="19.6" y="79.6">GND</text>
<text x="108.5" y="79.6">PE2</text>
<text x="108.5" y="82.1">PE3</text>
<text x="138" y="79.6">PA11</text>
<text x="138" y="82.1">PA12</text>
<text x="218.7" y="82.1">R3</text>
<text x="226.3" y="82.1">R4</text>
<text x="256.3" y="78.3">CC2</text>
<text x="256.3" y="83.4">D-</text>
<text x="108.5" y="84.7">PE4</text>
<text x="108.5" y="87.2">PE5</text>
<text x="108.5" y="89.8">PE6</text>
<text x="138" y="84.7">PA13</text>
<text x="138" y="87.2">PA14</text>
<text x="138" y="89.8">PA15</text>
<text x="218.7" y="84.7">5.1k</text>
<text x="226.3" y="84.7">5.1k</text>
<text x="256.3" y="86">D-</text>
<text x="256.3" y="88.5">D+</text>
<text x="25.2" y="94.8">32.768KHz</text>
<text x="29.2" y="92.3">Y1</text>
<text x="108.5" y="92.3">PE7</text>
<text x="108.5" y="94.8">PE8</text>
<text x="139" y="94.8">PB0</text>
<text x="256.3" y="91">D+</text>
<text x="108.5" y="97.4">PE9</text>
<text x="108.5" y="99.9">PE10</text>
<text x="139" y="97.4">PB1</text>
<text x="139" y="99.9">PB2</text>
<text x="215.1" y="96.1">GND</text>
<text x="222.8" y="96.1">GND</text>
<text x="227.2" y="101.2">D1</text>
<text x="240" y="101.2">D11</text>
<text x="256.3" y="98.7">SBU1</text>
<text x="256.3" y="101.2">SBU2</text>
<text x="266.3" y="101.9" transform="rotate(-90 266.3 101.9)">GND</text>
<text x="273.9" y="101.9" transform="rotate(-90 273.9 101.9)">SHIELD</text>
<text x="21.6" y="106.3">C14</text>
<text x="44.5" y="106.3">C15</text>
<text x="108.5" y="102.5">PE11</text>
<text x="108.5" y="105">PE12</text>
<text x="108.5" y="107.5">PE13</text>
<text x="139" y="102.5">PB3</text>
<text x="139" y="105">PB4</text>
<text x="139" y="107.5">PB5</text>
<text x="21.6" y="108.8">12p</text>
<text x="44.5" y="108.8">12p</text>
<text x="108.5" y="110.1">PE14</text>
<text x="108.5" y="112.6">PE15</text>
<text x="139" y="110.1">PB6</text>
<text x="139" y="112.6">PB7</text>
<text x="108.5" y="117.7">PD0</text>
<text x="139" y="115.2">PB8</text>
<text x="139" y="117.7">PB9</text>
<text x="232.9" y="117.7">GND</text>
<text x="17" y="122.8">GND</text>
<text x="39.9" y="122.8">GND</text>
<text x="82.9" y="125.3">TP20</text>
<text x="108.5" y="120.2">PD1</text>
<text x="108.5" y="122.8">PD2</text>
<text x="108.5" y="125.3">PD3</text>
<text x="137.8" y="120.2">PB10</text>
<text x="137.8" y="122.8">PB11</text>
<text x="137.8" y="125.3">PB12</text>
<text x="271" y="120.2">GND</text>
<text x="82.9" y="130.4">TP22</text>
<text x="82.9" y="127.9">TP21</text>
<text x="108.5" y="127.9">PD4</text>
<text x="108.5" y="130.4">PD5</text>
<text x="137.8" y="127.9">PB13</text>
<text x="137.8" y="130.4">PB14</text>
<text x="82.9" y="135.5">TP24</text>
<text x="82.9" y="132.9">TP23</text>
<text x="108.5" y="132.9">PD6</text>
<text x="108.5" y="135.5">PD7</text>
<text x="137.8" y="132.9">PB15</text>
<text x="245" y="132.9">+3V3</text>
<text x="257.7" y="132.9">+3V3</text>
<text x="108.5" y="138">PD8</text>
<text x="108.5" y="140.6">PD9</text>
<text x="108.5" y="143.1">PD10</text>
<text x="139" y="138">PC0</text>
<text x="139" y="140.6">PC1</text>
<text x="139" y="143.1">PC2</text>
<text x="250.2" y="143.1">R6</text>
<text x="262.9" y="143.1">R7</text>
<text x="108.5" y="145.6">PD11</text>
<text x="108.5" y="148.2">PD12</text>
<text x="139" y="145.6">PC3</text>
<text x="139" y="148.2">PC4</text>
<text x="250.2" y="145.6">330R</text>
<text x="262.9" y="145.6">330R</text>
<text x="108.5" y="150.7">PD13</text>
<text x="108.5" y="153.3">PD14</text>
<text x="108.5" y="155.8">PD15</text>
<text x="139" y="150.7">PC5</text>
<text x="139" y="153.3">PC6</text>
<text x="139" y="155.8">PC7</text>
<text x="251.5" y="153.6">D2</text>
<text x="264.2" y="153.6">D3</text>
<text x="108.5" y="160.9">VCAP_1</text>
<text x="139" y="158.3">PC8</text>
<text x="139" y="160.9">PC9</text>
<text x="251.5" y="156.1">Blue</text>
<text x="264.2" y="156.1">Green</text>
<text x="108.5" y="163.4">VCAP_2</text>
<text x="137.8" y="163.4">PC10</text>
<text x="137.8" y="166">PC11</text>
<text x="36.5" y="173.6">+3V3</text>
<text x="86.9" y="171">C18</text>
<text x="86.9" y="173.6">2.2u</text>
<text x="94.5" y="171">C19</text>
<text x="94.5" y="173.6">2.2u</text>
<text x="137.8" y="168.5">PC12</text>
<text x="137.8" y="171">PC13</text>
<text x="137.8" y="173.6">PC14</text>
<text x="22.5" y="177.4">SWD interface</text>
<text x="28" y="174.9">J2</text>
<text x="126.6" y="179.8" transform="rotate(-90 126.6 179.8)">VSS</text>
<text x="129.1" y="179.8" transform="rotate(-90 129.1 179.8)">VSSA</text>
<text x="137.8" y="176.1">PC15</text>
<text x="49.5" y="183.7">TP1</text>
<text x="130.4" y="183.7">U1</text>
<text x="49.5" y="186.3">TP2</text>
<text x="49.5" y="188.8">TP3</text>
<text x="83.1" y="187.6">GND</text>
<text x="130.4" y="186.3">STM32F722VCTx</text>
<text x="38.6" y="196.4">GND</text>
<text x="123.7" y="196.4">GND</text>
</g>
<g font-size="1.8" fill="#0000c2">
<text x="30.3" y="38">Reset</text>
<text x="248.2" y="38.7">USB</text>
<text x="173" y="66.4">SPI1</text>
<text x="19" y="84.7">Low-speed</text>
<text x="30.8" y="84.7">external</text>
<text x="39.6" y="84.7">clock</text>
<text x="72.7" y="88.5">SPI4</text>
<text x="243.3" y="128.1">Status</text>
<text x="250.4" y="128.1">indicating</text>
<text x="261" y="128.1">LEDs</text>
<text x="173.8" y="141.6">SPI2</text>
</g>
<g font-size="1.8" fill="#a90000">
<text x="117.9" y="43.9" transform="rotate(-90 117.9 43.9)">6</text>
<text x="120.4" y="44.5" transform="rotate(-90 120.4 44.5)">11</text>
<text x="122.9" y="44.5" transform="rotate(-90 122.9 44.5)">27</text>
<text x="125.5" y="44.5" transform="rotate(-90 125.5 44.5)">50</text>
<text x="128" y="44.5" transform="rotate(-90 128 44.5)">75</text>
<text x="130.6" y="45.1" transform="rotate(-90 130.6 45.1)">100</text>
<text x="133.1" y="44.5" transform="rotate(-90 133.1 44.5)">21</text>
<text x="104.1" y="50.5">14</text>
<text x="144.7" y="50.5">22</text>
<text x="144.7" y="53.1">23</text>
<text x="104.1" y="55.6">94</text>
<text x="144.7" y="55.6">24</text>
<text x="144.7" y="58.2">25</text>
<text x="104.1" y="60.7">20</text>
<text x="104.1" y="65.8">12</text>
<text x="144.7" y="60.7">28</text>
<text x="144.7" y="63.2">29</text>
<text x="144.7" y="65.8">30</text>
<text x="104.1" y="68.3">13</text>
<text x="144.7" y="68.3">31</text>
<text x="144.7" y="70.9">67</text>
<text x="251.5" y="69.6">A4</text>
<text x="104.1" y="73.4">97</text>
<text x="104.1" y="75.9">98</text>
<text x="144.7" y="73.4">68</text>
<text x="144.7" y="75.9">69</text>
<text x="251.4" y="77.2">B5</text>
<text x="251.5" y="74.7">A5</text>
<text x="104.7" y="78.5">1</text>
<text x="104.7" y="81">2</text>
<text x="104.7" y="83.6">3</text>
<text x="144.7" y="78.5">70</text>
<text x="144.7" y="81">71</text>
<text x="144.7" y="83.6">72</text>
<text x="251.5" y="82.3">A7</text>
<text x="104.7" y="86.1">4</text>
<text x="104.7" y="88.6">5</text>
<text x="144.7" y="86.1">76</text>
<text x="144.7" y="88.6">77</text>
<text x="251.4" y="84.8">B7</text>
<text x="251.4" y="89.9">B6</text>
<text x="251.5" y="87.4">A6</text>
<text x="104.1" y="91.2">37</text>
<text x="104.1" y="93.7">38</text>
<text x="144.7" y="93.7">34</text>
<text x="104.1" y="96.3">39</text>
<text x="104.1" y="98.8">40</text>
<text x="104.1" y="101.3">41</text>
<text x="144.7" y="96.3">35</text>
<text x="144.7" y="98.8">36</text>
<text x="144.7" y="101.3">89</text>
<text x="251.4" y="100.1">B8</text>
<text x="251.5" y="97.5">A8</text>
<text x="104.1" y="103.9">42</text>
<text x="104.1" y="106.4">43</text>
<text x="144.7" y="103.9">90</text>
<text x="144.7" y="106.4">91</text>
<text x="265.2" y="106.7" transform="rotate(-90 265.2 106.7)">A1</text>
<text x="272.8" y="106.7" transform="rotate(-90 272.8 106.7)">S1</text>
<text x="104.1" y="109">44</text>
<text x="104.1" y="111.5">45</text>
<text x="144.7" y="109">92</text>
<text x="144.7" y="111.5">93</text>
<text x="104.1" y="116.6">81</text>
<text x="104.1" y="119.1">82</text>
<text x="144.7" y="114">95</text>
<text x="144.7" y="116.6">96</text>
<text x="144.7" y="119.1">46</text>
<text x="104.1" y="121.7">83</text>
<text x="104.1" y="124.2">84</text>
<text x="144.7" y="121.7">47</text>
<text x="144.7" y="124.2">51</text>
<text x="104.1" y="126.7">85</text>
<text x="104.1" y="129.3">86</text>
<text x="104.1" y="131.8">87</text>
<text x="144.7" y="126.7">52</text>
<text x="144.7" y="129.3">53</text>
<text x="144.7" y="131.8">54</text>
<text x="104.1" y="134.4">88</text>
<text x="104.1" y="136.9">55</text>
<text x="144.7" y="136.9">15</text>
<text x="104.1" y="139.4">56</text>
<text x="104.1" y="142">57</text>
<text x="144.7" y="139.4">16</text>
<text x="144.7" y="142">17</text>
<text x="104.1" y="144.5">58</text>
<text x="104.1" y="147.1">59</text>
<text x="104.1" y="149.6">60</text>
<text x="144.7" y="144.5">18</text>
<text x="144.7" y="147.1">32</text>
<text x="144.7" y="149.6">33</text>
<text x="104.1" y="152.1">61</text>
<text x="104.1" y="154.7">62</text>
<text x="144.7" y="152.1">63</text>
<text x="144.7" y="154.7">64</text>
<text x="104.1" y="159.8">48</text>
<text x="144.7" y="157.2">65</text>
<text x="144.7" y="159.8">66</text>
<text x="104.1" y="162.3">73</text>
<text x="144.7" y="162.3">78</text>
<text x="144.7" y="164.8">79</text>
<text x="144.7" y="167.4">80</text>
<text x="145.3" y="169.9">7</text>
<text x="145.3" y="172.5">8</text>
<text x="145.3" y="175">9</text>
<text x="31.7" y="180.1">1</text>
<text x="31.7" y="182.6">2</text>
<text x="31.7" y="185.2">3</text>
<text x="125.5" y="184.2" transform="rotate(-90 125.5 184.2)">10</text>
<text x="128" y="184.2" transform="rotate(-90 128 184.2)">19</text>
<text x="31.7" y="187.7">4</text>
<text x="31.7" y="190.2">5</text>
</g>
<g font-size="1.8" fill="#0f0f0f">
<text x="95.2" y="50.5">NRST</text>
<text x="44.5" y="56.8">NRST</text>
<text x="161.6" y="83.5">SWDIO</text>
<text x="162.1" y="78.4">USB+</text>
<text x="162.1" y="80.9">USB-</text>
<text x="19" y="88.6">OSC32_OUT</text>
<text x="32.6" y="88.6">OSC32_IN</text>
<text x="159.9" y="86">SWDCLK</text>
<text x="234.9" y="84.7">USB-</text>
<text x="234.9" y="87.3">USB+</text>
<text x="232.1" y="95.8" transform="rotate(-90 232.1 95.8)">USB-</text>
<text x="237.1" y="95.8" transform="rotate(-90 237.1 95.8)">USB+</text>
<text x="153.8" y="131.7">Green</text>
<text x="160.4" y="131.7">LED</text>
<text x="236.2" y="159.7">Blue</text>
<text x="241.6" y="159.7">LED</text>
<text x="156.3" y="164.8">Blue</text>
<text x="161.7" y="164.8">LED</text>
<text x="236.2" y="163.5">Green</text>
<text x="242.8" y="163.5">LED</text>
<text x="155.8" y="172.4">OSC32_IN</text>
<text x="154.1" y="174.9">OSC32_OUT</text>
<text x="36.7" y="185.1">SWDCLK</text>
<text x="38.4" y="182.5">SWDIO</text>
<text x="39.5" y="187.6">NRST</text>
</g>
<g font-size="1.8" fill="#725600">
<text x="162.8" y="51.7">V.bat_sense_ctrl</text>
<text x="162.8" y="56.7">ELRS.USART2.TX</text>
<text x="162.8" y="59.3">ELRS.USART2.RX</text>
<text x="162.8" y="61.8">OSD.~{CS}</text>
<text x="162.8" y="64.4">0SD.SCLK</text>
<text x="162.8" y="66.9">OSD.MISO</text>
<text x="162.8" y="72">OSD.~{RESET}</text>
<text x="162.8" y="69.4">OSD.MOSI</text>
<text x="73" y="74.5">SPARE.UART8.RX</text>
<text x="73.3" y="77.1">SPARE.UART8.TX</text>
<text x="78.6" y="82.1">MEMS1_CS</text>
<text x="79.3" y="79.6">Flash.CLK</text>
<text x="78.2" y="89.8">Flash.MOSI</text>
<text x="78.2" y="87.2">Flash.MISO</text>
<text x="80.4" y="84.7">Flash.~{SS}</text>
<text x="166.6" y="89.8">VTX.CS</text>
<text x="80" y="94.8">IMU2_INT</text>
<text x="166.6" y="94.8">V.BAT</text>
<text x="78.6" y="99.9">MEMS2_CS</text>
<text x="83.7" y="97.4">ESC1</text>
<text x="166.6" y="99.9">VTX.SDO</text>
<text x="83.7" y="107.5">ESC3</text>
<text x="83.7" y="102.5">ESC2</text>
<text x="166.6" y="107.5">VTX.XCEN</text>
<text x="78.2" y="112.6">MEMS2_INT</text>
<text x="83.7" y="110.1">ESC4</text>
<text x="166.6" y="110.1">SCL</text>
<text x="166.6" y="112.6">SDA</text>
<text x="80.5" y="117.7">CAN1.RX</text>
<text x="166.6" y="115.2">IMU1_INT</text>
<text x="166.6" y="117.7">IMU1.CS</text>
<text x="75.2" y="122.8">GPS.UART5.RX</text>
<text x="80.8" y="120.2">CAN1.TX</text>
<text x="166.6" y="122.8">Sense.SDA</text>
<text x="166.6" y="125.3">IMU2.CS</text>
<text x="166.6" y="120.2">Sense.SCL</text>
<text x="166.6" y="127.9">SCLK</text>
<text x="166.6" y="143.1">MISO</text>
<text x="166.6" y="138">MEMS1_INT</text>
<text x="166.6" y="140.6">MOSI</text>
<text x="82.3" y="153.3">~{HSYNC}</text>
<text x="82.5" y="155.8">~{VSYNC}</text>
<text x="84.9" y="150.7">LOS</text>
<text x="166.6" y="155.8">ESC6</text>
<text x="166.6" y="153.3">ESC5</text>
<text x="166.6" y="158.3">ESC7</text>
<text x="166.6" y="160.9">ESC8</text>
<text x="166.6" y="163.4">VTX.CLK</text>
<text x="166.6" y="168.5">GPS.UART5.TX</text>
</g>
</svg>
